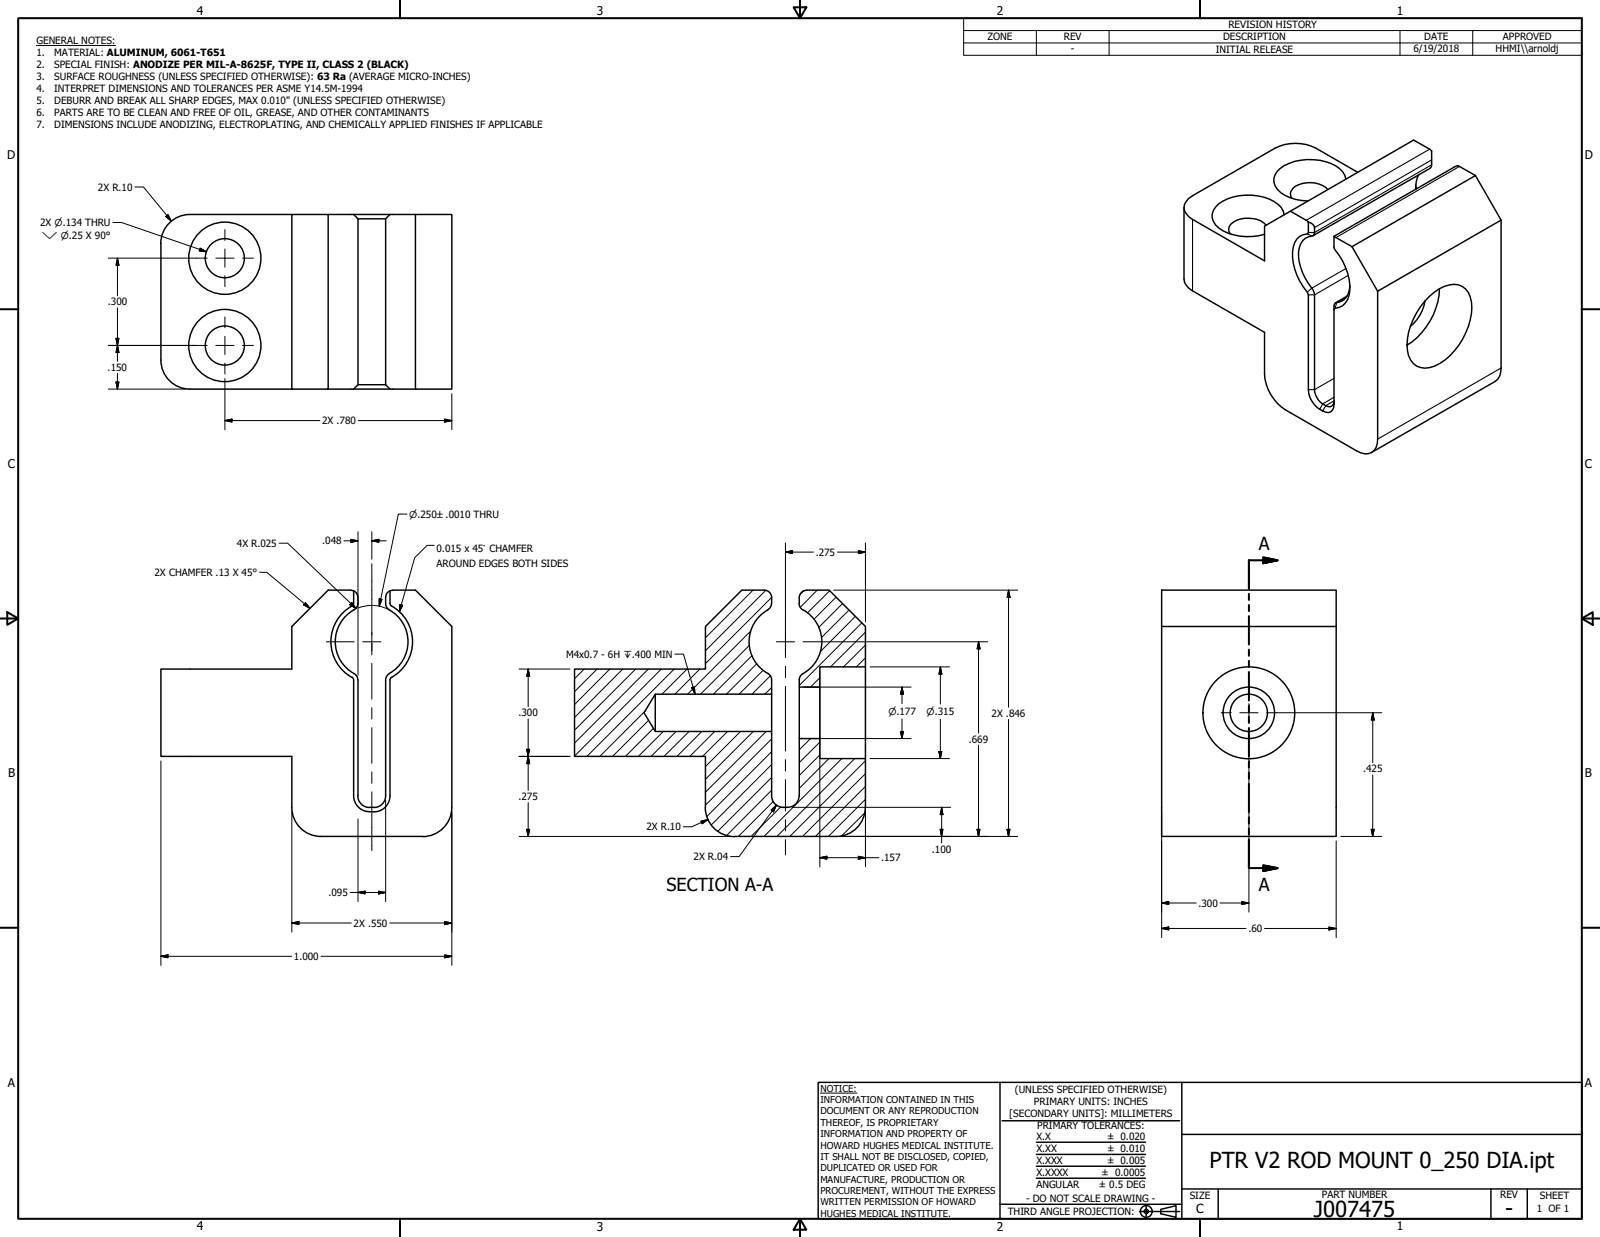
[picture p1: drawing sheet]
<svg xmlns="http://www.w3.org/2000/svg" width="559mm" height="432mm" viewBox="0 0 559 432" stroke-linecap="round" stroke-linejoin="round" font-family="sans-serif">
<!-- layer: Hatch (ANSI) -->
<g fill="none" stroke="#000" stroke-width=".35">
<path d="M263 206l-16.6 16.6M267.4 206.1l-21 21M269.5 208.5l-23.1 23.1M280.8 206.2l-1.5 1.4M285.4 206l-5.9 6M289.8 206.2l-7.8 7.7M292 208.5l-7.7 7.7M294.3 210.7l-8.4 8.3M296.5 213l-9.6 9.6M298.7 215.2l-12.2 12.3M301 217.4l-21.9 21.9M204 233.6l-3.3 3.3"/>
<path d="M208.5 233.6l-7.8 7.8M213 233.6l-12.3 12.3M217.5 233.6l-16.8 16.8M222 233.6l-21.3 21.3M226.4 233.6l-25.7 25.8M230.9 233.6l-30.2 30.3M235.5 233.6l-30.5 30.4M240 233.6l-8.8 8.7M244.4 233.6l-8.7 8.7M261.7 225.2l-17 17.1M262.2 220.3l-22 22M262.6 228.9l-13.4 13.4"/>
<path d="M264.3 231.7l-10.6 10.6M266.5 234l-8.4 8.3M269 235.9l-6.4 6.4M269.5 240l-2.4 2.3M286.3 236.6l-3.2 3.2M302.3 229.6l-3.2 3.2M302.3 225.2l-7.7 7.6M302.3 220.7l-12.2 12.1M225.3 248.2l-15.8 15.8M226.5 251.5l-12.6 12.5M228.2 254.3l-9.8 9.7M231.6 255.3l-8.7 8.7"/>
<path d="M236.2 255.3l-8.8 8.7M240.7 255.3l-8.8 8.7M245.1 255.3l-8.7 8.7M249.6 255.3l-8.7 8.7M254.1 255.3l-8.7 8.7M258.6 255.3l-12.2 12.3M263.1 255.3l-16.7 16.7M267.6 255.3l-21.2 21.2M269.5 257.9l-23.1 23.2M283.1 257.8l-4 3.9M286.3 259.1l-7.2 7.1M269.5 275.8l-15.7 15.8"/>
<path d="M269.5 271.4l-18.8 18.7M269.5 266.9l-21 21M269.5 262.4l-22.6 22.6M270.1 279.8l-12.2 12.2M286.3 263.5l-7.2 7.2M289.5 264.8l-10.4 10.4M294 264.8l-27.2 27.2M298.5 264.8l-27.2 27.2M302.3 279l-13 13M302.3 274.5l-17.5 17.5M302.3 270.1l-22 21.9M302.3 265.6l-26.5 26.4"/>
<path d="M272.7 281.7l-10.4 10.3M302.1 283.7l-8.2 8.1"/>
</g>
<!-- layer: Visible (ANSI) -->
<g fill="none" stroke="#000" stroke-width=".51">
<path d="M101.9 74.9h12.7v60.9h-12.7zM101.9 74.9h-35.6a10.2 10.2 0 0 0-10.2 10.2M114.6 74.9h8.9M123.5 74.9h12.7M123.5 74.9l1.5 1.5M125 76.4v57.9M134.7 76.4v57.9M136.2 74.9l-1.5 1.5h-9.7M136.2 74.9h8.9M145.1 74.9h12.7v60.9h-12.7zM413.5 72.5v24.9a5.4 5.4 0 0 0 3 4.1l25.1 14.5v14.6a16 16 0 0 0 7.2 12.4l25.2 14.5a4.4 4.4 0 0 0 5 .4 4.4 4.4 0 0 0 2.1-4.6v-51.6M442.2 78.6a9.5 9.5 0 0 0-11.4-1.1 2.77 2.77 0 0 0-1.2 4.2"/>
<path d="M448.5 75a6.9 6.9 0 0 0-5.1-5.5 19.4 19.4 0 0 0-17.8 1.7 5 5 0 0 0 .1 8.4 18.9 18.9 0 0 0 15.9 2.2M450.7 73.7l6.2 3.8M456.9 77.5l-.1 4a5.9 5.9 0 0 0-5.4 6.4 22.1 22.1 0 0 0 5.4 14.6l.1 33.5a8.5 8.5 0 0 0 7 8 2.49 2.49 0 0 0 2-2.8v-34.3l.4-1.1a5.5 5.5 0 0 0 5.2-6M456.9 77.5a2.55 2.55 0 0 1 2.2 1.9v1.8l-.4 1a5.4 5.4 0 0 0-5.2 5.8 20.8 20.8 0 0 0 5.2 13.3l.4 1.6v33.1a6.3 6.3 0 0 0 5.3 6 1.79 1.79 0 0 0 1.5-2M463.7 66.2a9.4 9.4 0 0 0-12.2-.4 2.46 2.46 0 0 0-.3 3.5M470 62.5a8.5 8.5 0 0 0-7-6 18.9 18.9 0 0 0-15.9 2.3 5 5 0 0 0 .2 8.4 16.5 16.5 0 0 0 9.5 3M474.2 60.1l-14.6-8.3a15.9 15.9 0 0 0-14.3 0l-28.8 16.5a4.9 4.9 0 0 0-2.8 5.3l1.5 2.1 1.3 .9 25.1 14.5v-12.2l52.1-30 5.6 3.2 .7 .6v4.8l-.1 .8-.4 .4-41 23.6M494.5 64.6l.1 1.4M495.5 61a9 9 0 0 0-1 5M515.3 61.3l-5.6-3.2a1.33 1.33 0 0 0-1.8 .2l-42 24.2 .1 4.3a22.7 22.7 0 0 1 5.4 14.5 6.1 6.1 0 0 1-5.4 6.5l-.1 .3M524.3 76.8v51.7a5 5 0 0 1-2.1 4.7l-43.2 24.7M56.2 85v40.7"/>
<path d="M465.9 82.7l6.3 3.4M472.2 86.1l43.1-24.8 9 15.5-43.2 24.9zM470.5 103.4l-4.1 2.3M497.7 105a14.9 14.9 0 0 1-5.1 9M499.2 103.4a11.8 11.8 0 0 1 10.2-4 7.3 7.3 0 0 1 4.6 8 24.2 24.2 0 0 1-13 20.4 6.3 6.3 0 0 1-9.4-5.4 23.7 23.7 0 0 1 7.6-19zM502.7 100.8a24.5 24.5 0 0 1-11.3 19.7M56.2 125.7a10.1 10.1 0 0 0 10.1 10.1h35.6M114.6 135.8h8.9M123.5 135.8h12.7M123.5 135.8l1.5-1.5h9.7l1.5 1.5M136.2 135.8h8.9M122.5 206.1l1 .2"/>
<path d="M122.5 206h-7.9l-12.7 12.7v14.9h-45.7v30.4h45.7v17.8a10.1 10.1 0 0 0 10.1 10.2M123.5 210.7l-.1 .5a14.4 14.4 0 0 0 0 25.6l.1 .5M123.5 210.6v-4.4a2.53 2.53 0 0 1 1.5 2.3v2.1M125 210.7l-.6 1.6a13.1 13.1 0 0 0-7.3 11.7 13.1 13.1 0 0 0 7.3 11.7l.6 1.6M134.7 210.7l.6 1.6a16.3 16.3 0 0 1 6 6.2 12.7 12.7 0 0 1-5.4 16.6M136.2 206.2a2.29 2.29 0 0 0-1.5 2.3v2.1M136.2 206.2v4.4M136.2 210.7l.1 .5a14.5 14.5 0 0 1 0 25.6l-.1 .5M137.2 206.1l-1 .2M137.2 206h7.9l12.7 12.7v63.1a10.2 10.2 0 0 1-10.2 10.2M269.4 210.7l-.6 1.6a16.3 16.3 0 0 0-5.9 6.2 13 13 0 0 0 6 17.2l.6 1.6M269.5 208.6l-.6-1.6-1.4-.9-8.4-.1-12.7 12.7v14.9h-45.7v30.4h45.7v17.8"/>
<path d="M269.5 208.5v2.1M279.1 210.7l.3 1.3 1 .9M279.1 208.5v2.1M280.4 212.9a12.9 12.9 0 0 1-.6 22.8l-.7 1.6M281.7 206.1l-1.6 .5-.7 .9-.3 1.1M281.7 206h7.9l12.7 12.7v14.1h-16v7h-7.2v-2.4M405.7 206h61v12.7h-61zM405.7 218.7v73.3h61v-73.3M123.5 237.4v40.4a5.6 5.6 0 0 0 5.6 5.5M125 237.4v40.3M134.7 237.4v40.4a4.3 4.3 0 0 1-5.6 4M136 235.1l-1 1-.3 1.2"/>
<path d="M136.2 237.4v40.4a5.6 5.6 0 0 1-5.6 5.6M269.5 237.4v4.9h-40.6l-4 6.5 4 6.5h40.6v22.4a4.3 4.3 0 0 0 5.6 4.1M279.1 239.8v18M286.3 239.8v18M302.3 232.8v32M228.9 242.3v13M269.5 242.3v13M125 277.8a4.1 4.1 0 0 0 4.1 4.1M279.1 277.8a4 4 0 0 1-4.1 4M279.1 277.7v-19.9h7.2v7h16v17M112.1 292h35.5M129.1 283.3h1.5"/>
<path d="M246.3 281.8a10.2 10.2 0 0 0 10.2 10.2M302.2 281.8a10.1 10.1 0 0 1-10.1 10.2h-35.6"/>
<circle cx="78.5" cy="90.1" r="6.8"/>
<circle cx="78.5" cy="90.1" r="12.6"/>
<circle cx="78.5" cy="120.6" r="6.8"/>
<circle cx="78.5" cy="120.6" r="12.6"/>
<circle cx="436.2" cy="248.8" r="6.5"/>
<circle cx="436.2" cy="248.8" r="9"/>
<circle cx="436.2" cy="248.8" r="16"/>
</g>
<!-- layer: Visible Narrow (ANSI) -->
<g fill="none" stroke="#000" stroke-width=".38">
<path d="M499.3 52.1l-43.1 24.8M500 55.8l-40.9 23.6M500 57.5l-40.9 23.7h-2.2M509.7 58.1l-43.1 24.8M416.5 76.6v24.9M456.6 81.7l1.6 .7M470.1 93.7l-11.9 6.9-1.6 1.4M470.9 96.1l-11.8 6.8h-2.2M470.3 103.6l-3.4 2-.6 2M465.9 138.7l-3.9 2.3-1.1 1.9M465.9 140l-2.9 1.6-1 1.8M465.9 132.1l-6.8 3.9h-2.2"/>
<path d="M524.3 128.5l-43.2 24.8"/>
</g>
<!-- layer: Section Line (ANSI) -->
<g fill="none" stroke="#000" stroke-width=".7">
<path d="M441.2 194.6l5 1-5 1zM446.2 195.6h-10v9.9M436.2 207.3v2.1M436.2 211.2v2.1M436.2 215.1v9.9M436.2 226.8v2.1M436.2 230.7v2.1M436.2 234.6v9.9M436.2 246.3v2.1M436.2 250.2v2.1M436.2 254.1v9.9M436.2 265.8v2.1"/>
<path d="M436.2 269.7v2.1M436.2 273.6v9.9M436.2 285.3v2.2M436.2 289.2v2.1M436.2 293.1v9.9h10M441.2 302.1l5 .9-5 1z"/>
</g>
<path d="M441.2 196.6l5-1zM441.2 194.6l5 1-5 1zM441.2 304l5-1zM441.2 302.1l5 .9-5 1z" fill="#000" stroke="#000" stroke-width=".7"/>
<!-- layer: Border (ANSI) -->
<g fill="none" stroke="#000" stroke-width=".7">
<path d="M6.3 6.3h546.1v419.1h-546.1zM139.7 0v6.3M277.2 2.5h4.4l-2.2 3.8zM279.4 0v6.3M419.1 0v6.3M0 107.9h6.3M552.4 107.9h6.4M0 215.9h6.3M2.5 213.7l3.8 2.2-3.8 2.2zM552.4 215.9l3.9-2.2v4.4zM552.4 215.9h6.4M0 323.8h6.3"/>
<path d="M552.4 323.8h6.4M139.7 425.4v6.4M279.4 425.4l2.2 3.9h-4.4zM279.4 425.4v6.4M419.1 425.4v6.4"/>
</g>
<!-- layer: Title (ANSI) -->
<g fill="none" stroke="#000" stroke-width=".51">
<path d="M285.8 377.8h266.6v47.6h-266.6zM349.2 377.8v47.6M412.7 377.8v47.6M350 391.2h62M361.9 398.7h38.1M412.7 396h139.7M361.9 411.3h38.1M361.9 407.1h38.1M361.9 403h38.1M412.7 415h139.7M425.4 415v10.4M520.7 415v10.4"/>
<path d="M533.4 415v10.4M349.2 420.4h63.5M398 422.9h14M400.3 420.6v4.6M405.4 422.1l5.3-1.2v4l-5.3-1.2z"/>
<circle cx="400.3" cy="422.9" r="2.06"/>
<circle cx="400.3" cy="422.9" r=".73"/>
</g>
<path d="M286.5 381.6h12.8" fill="none" stroke="#000" stroke-width=".35"/>
<!-- layer: Symbol (ANSI) -->
<g fill="none" stroke="#000" stroke-width=".35">
<path d="M12.7 15.9h27.7M336.5 10.7v-4.4h215.9v4.4M336.5 15h215.9M361.9 10.7v8.6M387.3 10.7v8.6M488.9 10.7v8.6M514.3 10.7v8.6M552.4 10.7h-215.9v4.3M552.4 10.7v8.6h-215.9v-4.3M39.4 77.7h3l29.7 10.2M69.9 86.6l2.2 1.3-2.5-.3zM142.1 179.5h-3l-6.6 32.1"/>
<path d="M90.7 199.8h2.5l15.1 12.5M151.6 190.4h-2.4l-4.4 4.3-5.3 18.9M106.7 210.4l1.6 1.9-2.3-1.2zM129.7 211.3l-2.6 .3-2 .6M129.9 211.3a12.7 12.7 0 0 1 5.5 1.3M132.5 209l.9 .2-.9 2.4zM139.7 211l1 .3-1.2 2.3zM235.7 228.3h3l4.1 14M241.6 240l.9-.2 .3 2.5z"/>
</g>
<!-- layer: Center Mark (ANSI) -->
<g fill="none" stroke="#000" stroke-width=".35">
<path d="M68.6 90.1h3.8M75.4 90.1h6.3M78.5 80.1v3.8M78.5 86.9v6.4M78.5 96.3v3.8M84.7 90.1h3.8M78.5 110.6v3.8M78.5 117.4v6.4M68.6 120.6h3.8M75.4 120.6h6.3M78.5 126.7v3.9M84.7 120.6h3.8"/>
<path d="M114 224h9.7M126.7 224h6.3M129.9 220.9v6.3M274.3 220.9v3.1h-3.2M277.5 224h-3.2v3.2M280.5 224h9.7M436.2 239.1v3.5M426.5 248.8h3.5M433 248.8h6.4M436.2 245.6v6.4M436.2 255v3.5M442.3 248.8h3.5"/>
</g>
<!-- layer: Centerline (ANSI) -->
<g fill="none" stroke="#000" stroke-width=".35">
<path d="M129.9 196.8v24.8M274.3 212.6v17M129.9 224.6v4M129.9 231.6v12.4M274.3 232.6v4M274.3 239.6v22.6M129.9 247v4M129.9 254v12.4M129.9 269.4v4M129.9 276.4v20.5M274.3 265.2v4M274.3 272.2v10.9"/>
<path d="M274.3 286.1v4M274.3 293.1v5.3"/>
</g>
<!-- layer: Dimension (ANSI) -->
<g fill="none" stroke="#000" stroke-width=".35">
<path d="M47.1 65.3h3l9.8 11.9M57.9 75.6l.8-.7 1.2 2.3zM37.8 90.1h30.8M41 90.1l.5 2.5h-1zM41 90.1v13.2M40.5 118.1h1l-.5 2.5zM41 107.4v18.7M37.8 135.8h27M37.8 120.6h30.8M40.5 133.3h1l-.5 2.5zM41 120.6l.5 2.5h-1zM41 130.3v5.5"/>
<path d="M78.5 132.1v17.9M157.8 137.4v12.6M78.5 146.8l2.5-.5v1zM78.5 146.8h33.2M125.1 146.8h32.7M155.3 146.3l2.5 .5-2.5 .5zM97.5 189.6h3l23.8 22.8M120.1 188.8h4.9M122.6 188.3l2.4 .5-2.4 .5zM125 185.6v38.3M129.9 188.8l2.4-.5v1zM129.9 188.8h5"/>
<path d="M129.9 185.6v9.6M274.3 192.7l2.5-.5v1zM274.3 192.7h9.8M274.3 189.5v23.1M292.5 192.7h9.8M299.8 192.2l2.5 .5-2.5 .5zM302.3 189.5v27.6M122.9 210.3l1.4 2.1-2.1-1.3zM291.1 206h64.3M352.2 206l.5 2.5h-1zM352.2 206v40.9M125 224.1v11.7"/>
<path d="M181.3 233.6h17.8M184.5 233.6l.5 2.5h-1zM184.5 233.6v13.1M280.7 239.8h37.5M286.3 234.4v68.2M290.2 224h54.7M302.3 234.4v68.2M303.8 232.8h27.8M315 239.8l.5 2.5h-1zM315 239.8v5.8M328.4 232.8l.5 2.5h-1zM328.4 232.8v12.9"/>
<path d="M341.8 224l.5 2.5h-1.1zM341.8 224v31.9M184.5 251v24.9M280.7 257.8h37.5M314.5 255.3h1l-.5 2.5zM315 251v6.8M328.4 251.1v13.7M352.2 251.1v40.9M445.8 248.8h36.8M479.4 248.8l.5 2.5h-1zM479.4 248.8v17.5M56.2 265.6v71.4"/>
<path d="M134.7 279.3v35.4M181.3 264h17.8M184 261.6h1l-.5 2.4zM184.5 264l.5 2.6h-1zM303.8 264.8h27.8M327.9 262.3h1l-.5 2.5zM341.8 260.1v31.9M436.2 260.1v58.3M479.4 270.5v21.5M101.9 283.4v42M125 285.9v28.8M157.8 283.4v53.6"/>
<path d="M181.3 292h73.7M184 289.5h1l-.5 2.5zM184.5 280.2v11.8M244.8 286.6l2.5-.5-2.1 1.4zM247.3 286.1l-5.7 2.5h-3M269.3 282.8l1.8-1.7-1 2.3zM271.1 281.1l-13 17.9h-3M276.7 281.8h55.3M286.3 299.4l2.5-.5v1zM286.3 299.4h20.7M293.7 292h61.7M299.8 298.9l2.5 .5-2.5 .5z"/>
<path d="M328.4 289.5h.9l-.4 2.5zM328.9 281.8l.4 2.6h-.9zM328.9 281.8v12.5M341.2 289.5h1.1l-.5 2.5zM351.7 289.5h1l-.5 2.5zM405.7 283.4v43.9M466.7 293.6v33.7M468.2 292h14.4M478.9 289.5h1l-.5 2.5zM122.3 311.5h12.4M125 311.5l2.5-.4v.9zM132.2 311.1l2.5 .4-2.5 .5z"/>
<path d="M405.7 315.2l2.5-.5v1zM405.7 315.2h12.1M426.1 315.2h10.1M433.6 314.7l2.6 .5-2.6 .5zM56.2 333.8l2.5-.5v1zM56.2 333.8h45.7M101.9 322.2l2.5-.5v1zM101.9 322.2h20.8M112.1 333.8h45.7M136.1 322.2h21.7M155.3 321.7l2.5 .5-2.5 .5zM155.3 333.3l2.5 .5-2.5 .5z"/>
<path d="M405.7 324.1l2.5-.5v1zM405.7 324.1h29.5M441.6 324.1h25.1M464.1 323.6l2.6 .5-2.6 .5z"/>
</g>
<g fill="#000" stroke="#000" stroke-width=".35">
<path d="M57.9 75.6l2 1.6zM57.9 75.6l.8-.7 1.2 2.3zM41 90.1l.5 2.5zM41 90.1l.5 2.5h-1zM40.5 118.1l.5 2.5zM40.5 118.1h1l-.5 2.5zM40.5 133.3l.5 2.5zM40.5 133.3h1l-.5 2.5zM41 120.6l.5 2.5zM41 120.6l.5 2.5h-1zM78.5 146.8l2.5-.5zM78.5 146.8l2.5-.5v1z"/>
<path d="M155.3 147.3l2.5-.5zM155.3 146.3l2.5 .5-2.5 .5zM122.6 189.3l2.4-.5zM122.6 188.3l2.4 .5-2.4 .5zM129.9 188.8l2.4-.5zM129.9 188.8l2.4-.5v1zM274.3 192.7l2.5-.5zM274.3 192.7l2.5-.5v1zM299.8 193.2l2.5-.5zM299.8 192.2l2.5 .5-2.5 .5zM122.2 211.1l2.1 1.3zM122.9 210.3l1.4 2.1-2.1-1.3z"/>
<path d="M352.2 206l.5 2.5zM352.2 206l.5 2.5h-1zM184.5 233.6l.5 2.5zM184.5 233.6l.5 2.5h-1zM328.4 232.8l.5 2.5zM328.4 232.8l.5 2.5h-1zM341.8 224l.5 2.5zM341.8 224l.5 2.5h-1.1zM314.5 255.3l.5 2.5zM314.5 255.3h1l-.5 2.5zM315 239.8l.5 2.5zM315 239.8l.5 2.5h-1z"/>
<path d="M479.4 248.8l.5 2.5zM479.4 248.8l.5 2.5h-1zM184 261.6l.5 2.4zM184 261.6h1l-.5 2.4zM184.5 264l.5 2.6zM184.5 264l.5 2.6h-1zM327.9 262.3l.5 2.5zM327.9 262.3h1l-.5 2.5zM184 289.5l.5 2.5zM184 289.5h1l-.5 2.5zM245.2 287.5l2.1-1.4zM244.8 286.6l2.5-.5-2.1 1.4z"/>
<path d="M271.1 281.1l-1 2.3zM269.3 282.8l1.8-1.7-1 2.3zM286.3 299.4l2.5-.5zM286.3 299.4l2.5-.5v1zM299.8 299.9l2.5-.5zM299.8 298.9l2.5 .5-2.5 .5zM328.4 289.5l.5 2.5zM328.4 289.5h.9l-.4 2.5zM328.9 281.8l.4 2.6zM328.9 281.8l.4 2.6h-.9zM341.2 289.5l.6 2.5zM341.2 289.5h1.1l-.5 2.5z"/>
<path d="M351.7 289.5l.5 2.5zM351.7 289.5h1l-.5 2.5zM478.9 289.5l.5 2.5zM478.9 289.5h1l-.5 2.5zM125 311.5l2.5-.4zM125 311.5l2.5-.4v.9zM132.2 312l2.5-.5zM132.2 311.1l2.5 .4-2.5 .5zM405.7 315.2l2.5-.5zM405.7 315.2l2.5-.5v1zM433.6 315.7l2.6-.5zM433.6 314.7l2.6 .5-2.6 .5z"/>
<path d="M56.2 333.8l2.5-.5zM56.2 333.8l2.5-.5v1zM101.9 322.2l2.5-.5zM101.9 322.2l2.5-.5v1zM155.3 322.7l2.5-.5zM155.3 321.7l2.5 .5-2.5 .5zM155.3 334.3l2.5-.5zM155.3 333.3l2.5 .5-2.5 .5zM405.7 324.1l2.5-.5zM405.7 324.1l2.5-.5v1zM464.1 324.6l2.6-.5zM464.1 323.6l2.6 .5-2.6 .5z"/>
</g>
<!-- layer: Symbol (ANSI) -->
<path d="M69.6 87.6l2.5 .3zM69.9 86.6l2.2 1.3-2.5-.3zM106 211.1l2.3 1.2zM106.7 210.4l1.6 1.9-2.3-1.2zM132.5 209v2.6zM132.5 209l.9 .2-.9 2.4zM139.7 211l-.2 2.6zM139.7 211l1 .3-1.2 2.3zM241.6 240l1.2 2.3zM241.6 240l.9-.2 .3 2.5z" fill="#000" stroke="#000" stroke-width=".35"/>
<g font-size="7.7">
<text x="422.5" y="407.6">PTR V2 ROD MOUNT 0_250 DIA.ipt</text>
<text x="458.9" y="424.8">J007475</text>
<text x="525.7" y="424.4">-</text>
</g>
<g font-size="6.3">
<text x="439.7" y="192.1">A</text>
<text x="232.8" y="311">SECTION A-A</text>
<text x="439.7" y="311.1">A</text>
</g>
<text font-size="4.4" x="417.8" y="423.5">C</text>
<g font-size="4.2">
<text x="68.7" y="5.3">4</text>
<text x="208.4" y="5.3">3</text>
<text x="348.1" y="5.3">2</text>
<text x="487.8" y="5.3">1</text>
<text x="2.5" y="55.5">D</text>
<text x="553.5" y="55.5">D</text>
<text x="2.8" y="163.4">C</text>
<text x="553.5" y="163.4">C</text>
<text x="2.9" y="271.4">B</text>
<text x="553.5" y="271.4">B</text>
<text x="2.8" y="379.3">A</text>
<text x="553.5" y="379.3">A</text>
<text x="68.7" y="429.5">4</text>
<text x="208.4" y="429.6">3</text>
<text x="348.1" y="429.6">2</text>
<text x="487.8" y="429.5">1</text>
</g>
<g font-size="3.5">
<text x="429" y="9.8">REVISION HISTORY</text>
<text x="12.7" y="15.3">GENERAL NOTES:</text>
<text x="344.9" y="14.1">ZONE</text>
<text x="371.5" y="14.1">REV</text>
<text x="427.2" y="14.1">DESCRIPTION</text>
<text x="497.4" y="14.1">DATE</text>
<text x="524.9" y="14.1">APPROVED</text>
<text x="12.7" y="19.5">1.</text>
<text x="12.7" y="23.7">2.</text>
<text x="18.9" y="19.5">MATERIAL: ALUMINUM, 6061-T651</text>
<text x="18.9" y="23.7">SPECIAL FINISH: ANODIZE PER MIL-A-8625F, TYPE II, CLASS 2 (BLACK)</text>
<text x="374" y="18.3">-</text>
<text x="424.6" y="18.4">INITIAL RELEASE</text>
<text x="493.6" y="18.2">6/19/2018</text>
<text x="522.4" y="18.1">HHMI\\arnoldj</text>
<text x="12.7" y="27.8">3.</text>
<text x="18.9" y="27.8">SURFACE ROUGHNESS (UNLESS SPECIFIED OTHERWISE): 63 Ra (AVERAGE MICRO-INCHES)</text>
<text x="12.7" y="32">4.</text>
<text x="18.9" y="32">INTERPRET DIMENSIONS AND TOLERANCES PER ASME Y14.5M-1994</text>
<text x="12.7" y="36.2">5.</text>
<text x="12.7" y="40.4">6.</text>
<text x="18.9" y="36.2">DEBURR AND BREAK ALL SHARP EDGES, MAX 0.010&quot; (UNLESS SPECIFIED OTHERWISE)</text>
<text x="18.9" y="40.4">PARTS ARE TO BE CLEAN AND FREE OF OIL, GREASE, AND OTHER CONTAMINANTS</text>
<text x="12.7" y="44.6">7.</text>
<text x="18.9" y="44.6">DIMENSIONS INCLUDE ANODIZING, ELECTROPLATING, AND CHEMICALLY APPLIED FINISHES IF APPLICABLE</text>
<text x="34.2" y="66.5">2X R.10</text>
<text x="14" y="78.9">2X ⌀.134 THRU</text>
<text x="37.7" y="106.6">.300</text>
<text x="37.6" y="129.5">.150</text>
<text x="112.5" y="148.1">2X .780</text>
<text x="82.7" y="190.9">4X R.025</text>
<text x="112.5" y="190.1">.048</text>
<text x="152.5" y="192.6">0.015 x 45° CHAMFER</text>
<text x="152.5" y="197.8">AROUND EDGES BOTH SIDES</text>
<text x="284.9" y="194">.275</text>
<text x="54" y="201">2X CHAMFER .13 X 45°</text>
<text x="197.7" y="229.6">M4x0.7 - 6H ↧.400 MIN</text>
<text x="181" y="250.1">.300</text>
<text x="346.3" y="250.3">2X .846</text>
<text x="338.3" y="259.3">.669</text>
<text x="476.1" y="269.6">.425</text>
<text x="181.1" y="279.3">.275</text>
<text x="225.7" y="289.9">2X R.10</text>
<text x="325.4" y="297.6">.100</text>
<text x="242.3" y="300.3">2X R.04</text>
<text x="307.7" y="300.7">.157</text>
<text x="114.7" y="312.8">.095</text>
<text x="418.5" y="316.5">.300</text>
<text x="123.5" y="323.5">2X .550</text>
<text x="436" y="325.4">.60</text>
<text x="102.7" y="335.1">1.000</text>
<text x="354.5" y="381.6">(UNLESS SPECIFIED OTHERWISE)</text>
<text x="352.5" y="390">[SECONDARY UNITS]: MILLIMETERS</text>
<text x="361.1" y="385.8">PRIMARY UNITS: INCHES</text>
<text x="362.3" y="394.1">PRIMARY TOLERANCES:</text>
<text x="361.9" y="397.9">X.X</text>
<text x="386.7" y="398">± 0.020</text>
<text x="361.9" y="402.1">X.XX</text>
<text x="361.9" y="406.3">X.XXX</text>
<text x="386.7" y="402.1">± 0.010</text>
<text x="386.7" y="406.3">± 0.005</text>
<text x="361.9" y="410.5">X.XXXX</text>
<text x="384.7" y="410.5">± 0.0005</text>
<text x="358.4" y="419.7">- DO NOT SCALE DRAWING -</text>
<text x="361.9" y="414.6">ANGULAR</text>
<text x="383.8" y="414.7">± 0.5 DEG</text>
<text x="415.5" y="418.4">SIZE</text>
<text x="461.6" y="418.3">PART NUMBER</text>
<text x="523.9" y="418.3">REV</text>
<text x="537.8" y="418.4">SHEET</text>
<text x="352" y="424.2">THIRD ANGLE PROJECTION:</text>
<text x="536.7" y="423.2">1 OF 1</text>
</g>
<g font-size="3.3">
<text x="14.6" y="83.4">⌵ ⌀.25 X 90°</text>
<text x="142.9" y="180.7">⌀.250±.0010 THRU</text>
<text x="310.3" y="249.5">⌀.177</text>
<text x="323.6" y="249.6">⌀.315</text>
<text x="286.5" y="381.1">NOTICE:</text>
<text x="286.5" y="385">INFORMATION CONTAINED IN THIS</text>
<text x="286.5" y="389">DOCUMENT OR ANY REPRODUCTION</text>
<text x="286.5" y="392.9">THEREOF, IS PROPRIETARY</text>
<text x="286.5" y="396.9">INFORMATION AND PROPERTY OF</text>
<text x="286.5" y="400.9">HOWARD HUGHES MEDICAL INSTITUTE.</text>
<text x="286.5" y="404.9">IT SHALL NOT BE DISCLOSED, COPIED,</text>
<text x="286.5" y="408.9">DUPLICATED OR USED FOR</text>
<text x="286.5" y="412.8">MANUFACTURE, PRODUCTION OR</text>
<text x="286.5" y="416.8">PROCUREMENT, WITHOUT THE EXPRESS</text>
<text x="286.5" y="420.8">WRITTEN PERMISSION OF HOWARD</text>
<text x="286.5" y="424.8">HUGHES MEDICAL INSTITUTE.</text>
</g>
</svg>
